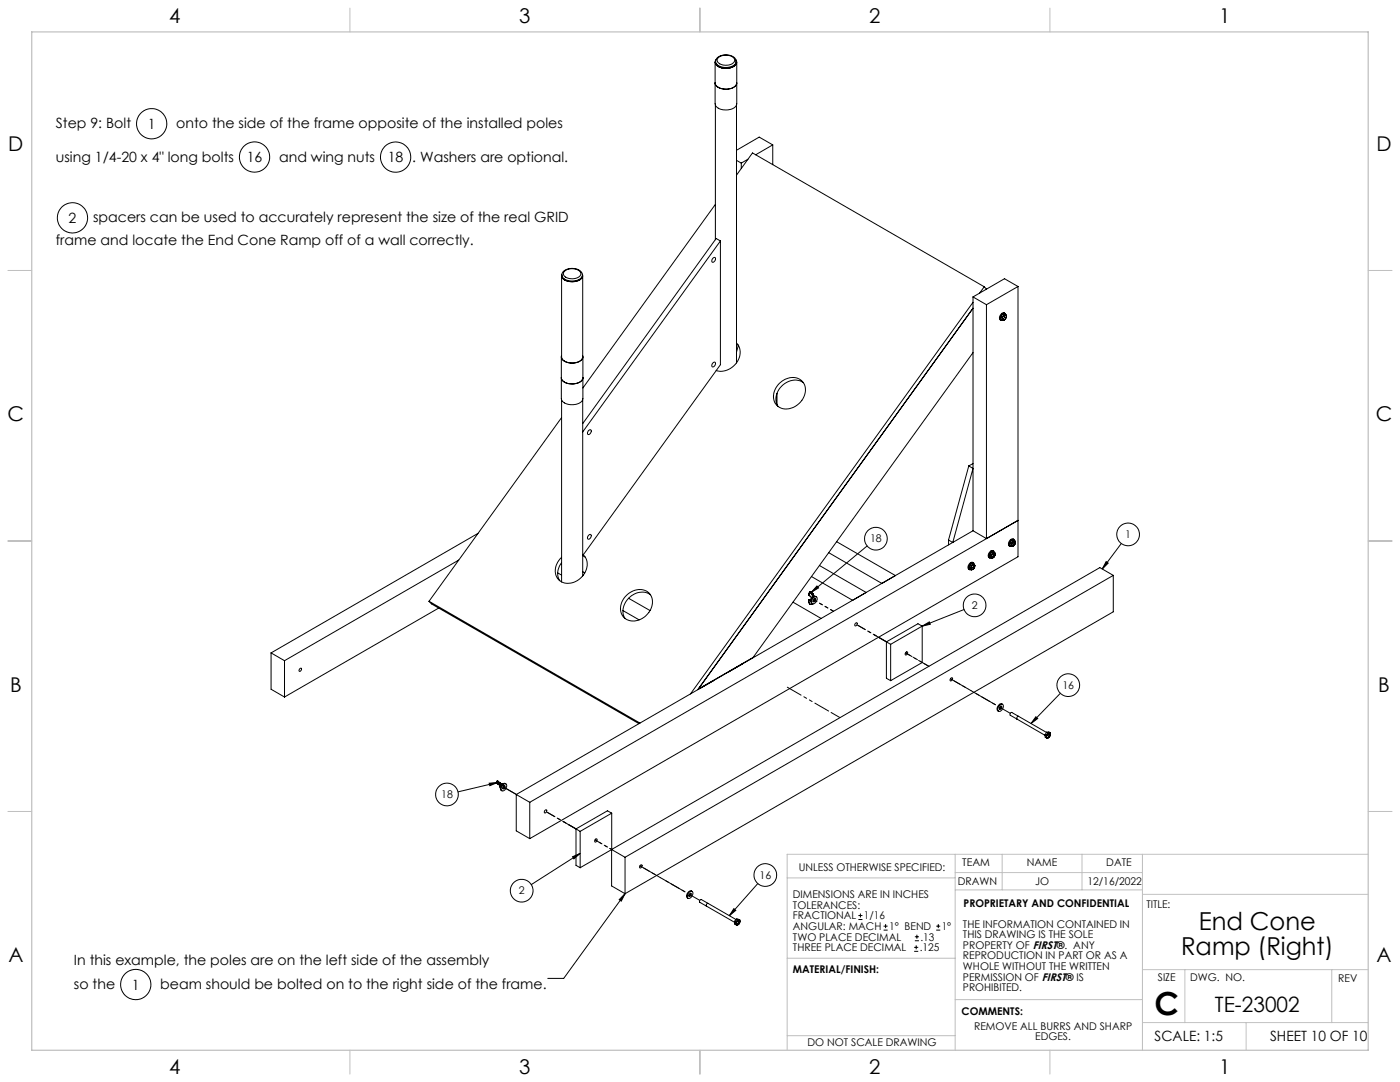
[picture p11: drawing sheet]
<svg xmlns="http://www.w3.org/2000/svg" width="559mm" height="432mm" viewBox="0 0 559 432" stroke-linecap="round" stroke-linejoin="round" font-family="sans-serif">
<g fill="none" stroke="#c0c0c0" stroke-width=".4">
<path d="M139.7 3.2v9.5M279.4 3.2v9.5M419.1 3.2v9.5M3.1 107.9h9.6M546.1 107.9h9.5M3.1 215.9h9.6M546.1 215.9h9.5M3.1 323.8h9.6M546.1 323.8h9.5M314.2 350.3h67M381.2 340.9v78.2M381.2 355.1h74.8"/>
<path d="M381.2 348.2h74.8M400 340.9v14.2M431.9 340.9v14.2M456 340.9v78.2M456 356.9h90.1M546.1 340.9h-231.9v78.2M314.2 382.4h67.2M381.2 398.9h74.8M456 387h90.1M472.9 387v21.1M531.6 387v21.1M139.7 419.1v9.6"/>
<path d="M279.4 419.1v9.6M314.2 413.3h67M419.1 419.1v9.6M456 408.1h90.1M497.4 408.1v11"/>
</g>
<path d="M12.7 12.7h533.4v406.4h-533.4z" fill="none" stroke="#c0c0c0" stroke-width=".5"/>
<g fill="none" stroke="#000" stroke-width=".4">
<path d="M285.4 33.1a3.3 3.3 0 0 0 3.7 2.5 4 4 0 0 0 5-2.5M285.4 24.8v16.6a4 4 0 0 0 4.8 2.5 3.5 3.5 0 0 0 3.9-2.5v-16.6M285.6 24.6a4.4 4.4 0 0 1 6.3-2.3 2.57 2.57 0 0 1 2 2.3M285.6 24.6a3.1 3.1 0 0 0 3.6 2.6 4 4 0 0 0 4.7-2.4v-.2M285.6 24.6a4.4 4.4 0 0 0 5.7 2.1 2.85 2.85 0 0 0 2.6-2.1M285.8 23.8a2.05 2.05 0 0 0 1.7 3.2 5.5 5.5 0 0 0 6.5-1.7l-.2-1.3M286.7 23.1a4.4 4.4 0 0 1 6.5 .8 3 3 0 0 1-3.7 2.1 2.58 2.58 0 0 1-3.2-2.4zM293.8 24.2a2.62 2.62 0 0 1-3 3 4.2 4.2 0 0 1-5.3-2.4l.1-.4M285.5 41.9v53.8M294 41.9v102.9M308.4 57.8l-5.4-3.1-9 5.3M308.4 57.8l-6.8 4"/>
<path d="M308.4 57.8v7.9M294 69.9l6.4-8.9 92.5 53.4M294 64l1.9 1.1M295.9 65.1v2.1M298.5 63.6l-2.6 1.5M285.5 81.6l-52.8 73.2M287.5 96.2v49.4l-54.9 76.1 .9 .6M287.5 96.2l-54.9 76.2M287.5 96.2l-1.6-1-53.3 73.9M224.2 110v32.4a4.2 4.2 0 0 0 5.2 2.4 3.2 3.2 0 0 0 3.2-2.4v-32.4M224.2 109.7a4.2 4.2 0 0 1 5.6-2.4 2.95 2.95 0 0 1 2.7 2.5M224.2 109.7a3.2 3.2 0 0 0 3.9 2.7 3.8 3.8 0 0 0 4.4-2.4v-.3"/>
<path d="M224.2 109.7a3.5 3.5 0 0 0 3.9 2.4 3.8 3.8 0 0 0 4.4-2.3M225.1 108.4a4.6 4.6 0 0 1 6.7 .5 2.75 2.75 0 0 1-3.4 2.4 2.88 2.88 0 0 1-3.5-2.3zM232.4 109.5a2.61 2.61 0 0 1-3 2.9 4.2 4.2 0 0 1-5.2-2.4v-.4M284.5 103.2a.62 .62 0 0 1 .9-.4 .62 .62 0 0 1 .1 1 .81 .81 0 0 1-.5 .7 .81 .81 0 0 1-.9-.1zM388.4 118.5v93.3M388.4 118.5l5.3 3.1M392.9 114.4l.8 1M392.9 114.4l-1.9 2.5M406.3 114.3v107.9l-194.8 112.5M406.3 114.3l-12.6 7.3M406.3 114.3l-5.4-3.1-12.5 7.3M294 136.9a5.9 5.9 0 0 1 0 7.8"/>
<path d="M294 137.3l.6 .4M294.7 137.8l-.7 2.7M388.4 120.7l-112.8 156.2M393.7 121.6v93.3M399.5 126.4l.5 .3M399.5 126.4l.1 1.1 .4 .2M400 126.7l.1 .6M400 127.7l.5 .1M400.1 127.3l.4 .5M400.1 127.3l-.1 .4M400.3 125.4l-.8 1M400.3 125.4l.5 .3"/>
<path d="M400.3 125.4l1.3 .3M400.4 127.4v.1M400.4 126.3l-.4 .4M400.4 126.3l-.3 1M400.6 127.1h.1M400.6 127.1l-.2 .3M400.6 127.1l-.2 .4M400.8 125.7h.4M400.8 125.7l-.4 .6M400.8 126.1l.1 .3M400.9 126.1h.1M400.8 126.4h.1"/>
<path d="M400.8 126.1l.1 .2M400.8 126l.1 .1M400.9 126.1v.3M400.9 126.3v.1M401.1 125.1a1.72 1.72 0 0 0-2.1 2.1l.5 .6M401.2 126.8h.1M401.2 126.8h.2M401.2 125.7l-.8 .6M401.2 125.7l.5 .5M401.2 126.7v.1M401.3 127.2l-.8 .6M401.4 126.8h.1"/>
<path d="M401.4 125.6a.84 .84 0 0 0-.8-.7 .84 .84 0 0 0-.8 .8 1.16 1.16 0 0 0-.7 1.2 1.16 1.16 0 0 0 1 .9h.1M401.4 126.7v.1M401.4 126.7l-.2 .1M401.6 125.7h-.4M401.6 125.7l.1 .5M401.7 126.2l-.4 1M224 150.7a3.9 3.9 0 0 0 4.8 2.5 3.5 3.5 0 0 0 3.9-2.5M224 142.4v16.6a3.9 3.9 0 0 0 4.8 2.5 3.5 3.5 0 0 0 3.9-2.5v-16.6M224.2 141.9a2.67 2.67 0 0 0 3 2.9 4.4 4.4 0 0 0 5.5-2.2l-.1-.7M224.2 159.6v72.6M232.6 159.6v70.2M284.5 144.9a.67 .67 0 0 1 1.1-.2 .67 .67 0 0 1-.2 1.1 .72 .72 0 0 1-1.1 .6 .72 .72 0 0 1 0-1.2z"/>
<path d="M294 144.7a7.6 7.6 0 0 1-8.1 3.2M310.1 157v4.5M311.1 153a6.1 6.1 0 0 1 9.8 .1 7.5 7.5 0 0 1-1.8 7.8 7.5 7.5 0 0 1-7.8 1.8 5.7 5.7 0 0 1-.7-9.2zM320.6 152.7a7.4 7.4 0 0 0-10.6 4.9 5.5 5.5 0 0 0 .5 4.6M388.4 140.7l-87.8 121.7-21.9 12.6 109.7-152-109.9 152.2M224.2 166.7l-53 73.3M234.8 171.9a.68 .68 0 0 1 1.1-.3 .68 .68 0 0 1-.1 1.2 .71 .71 0 0 1-1.1 .6 .71 .71 0 0 1 0-1.2zM386.7 185.9l1.7 1-8.1 29.6-1.7-1M386.7 185.9l-8.1 29.6M388.4 185l-1.7 .9M190.8 212.9l-82.6 47.7M235.1 213.5a.65 .65 0 0 1 1 .1 .65 .65 0 0 1-.3 1 .71 .71 0 0 1-1.1 .6 .71 .71 0 0 1 0-1.3z"/>
<path d="M333.9 216.2l23.5 13.5-5.4 3.1-21.2-12.2M346.1 217.9l-22.3 18.5M378.6 215.5v2M388.4 211.8l5.3 3.1M388.4 211.8l-182.3 105.3M393.7 214.9l12.6-7.2-194.8 112.5M396.6 220a1.72 1.72 0 0 0-2.1 2.1l.5 .6M403.2 216.5l.4 .3M403.2 216.5l-.1 1.1 .5 .3M403.6 217.9l.4 .1M403.6 216.8l.1 .5M403.7 217.3l.3 .7"/>
<path d="M403.7 217.3l-.1 .6M404 216.9l.2 .1M404 216.9h.1M404 215.6l-.8 .9M404 215.6l.5 .3M404 215.6l1.2 .4M404.1 216.4l-.5 .4M404.1 216.4l-.4 .9M404.1 216.9l.1 .1M404.2 216.9h-.1M404.4 217.7h.1M404.4 217.4h.1"/>
<path d="M404.5 217.3v.4M404.5 215.9l.4 .1M404.5 215.9l-.4 .5M404.7 215.3a1.64 1.64 0 0 0-1.9 .7 1.64 1.64 0 0 0 .3 2M404.8 216.6h.1M404.8 217.6l-.8 .4M404.9 216l-.8 .4M404.9 216l.4 .6M404.9 216h.3M405 215.9a.83 .83 0 0 0-.8-.8 .83 .83 0 0 0-.8 .8 1.17 1.17 0 0 0-.7 1.2 1.17 1.17 0 0 0 .9 1l.3-.2M405 216.4h.1M405 216.4l-.2 .2"/>
<path d="M405.2 216l.1 .6M405.3 216.6l-.5 1M447.6 216.9l-7.7 10.2M171.2 240l84.2 48.6M171.2 240l1 1 82.8 47.8M183.1 223.5l-69.5 40.2M222.6 228.6l1.6 .9M224.2 224.5a6.3 6.3 0 0 0-.8 7.2M232.6 228.1l.8 .5M232.8 221.4a6.6 6.6 0 0 1-1.8 10 5.6 5.6 0 0 1-9.2-2.2 7.1 7.1 0 0 1 2.4-6.8M250 237.6a6.1 6.1 0 0 1 9.9 .2 7.5 7.5 0 0 1-2.1 7.9 7.5 7.5 0 0 1-8 1.3 6 6 0 0 1 .2-9.4zM250.9 238.8l8.6 4.9"/>
<path d="M259.6 237.3a7.3 7.3 0 0 0-10.7 4.9 5.5 5.5 0 0 0 .5 4.6M322.8 239.6l.3 1.3M322.8 239.6h.1M322.8 237.4l.1 .1M322.8 237.4h.1M322.9 239.5l-.1 .1M322.9 237.4v.1M322.9 239.6h-.1M322.9 239.5h.1M322.9 239.6h.7M322.9 239.4v.2M322.9 239.4v.1"/>
<path d="M322.9 237.5l1.1 1M322.9 237.5h.1M322.9 239.4l.7 .2M323.1 239.3h.2M323.1 236.4h.1M323.1 239.3h.1M323.1 239.3l-.2 .2M323.2 236.3l-.4 1.1M323.2 236.4l-.3 1M323.2 236.4h.1M323.2 239.3h.1M323.2 239.3l-.3 .1"/>
<path d="M323.2 236.3l-.1 .1M323.2 236.4l.9 .9M323.2 236.3h.1M323.3 239.3l.3 .1M323.3 236.3l.9 1M323.3 236.3l-.1 .1M323.5 236.1h.1M323.6 236.1l.9 1M323.6 236.1h.1M323.6 236.1l-.4 .2M323.6 236.1l1 1M324 238.5l-.4 1.1"/>
<path d="M324 238.5h.1M324.1 237.3l.3 1M324.2 237.3h-.1M324.2 237.3l.4 .9M324.3 238.5h-.3M324.5 237.1l.4 1-.3-1M324.5 237.1h.1M324.5 237.1l-.3 .2M324.6 238.7a.93 .93 0 0 1 1.4-.4 .93 .93 0 0 1 0 1.5 1.08 1.08 0 0 1-.8 1.1 1.08 1.08 0 0 1-1.2-.5l.1-.9zM324.8 239.1l.4-.2a.6 .6 0 0 1 .2 .9 .6 .6 0 0 1-.8 .2zM325.3 238.9l-.1 .6-.6 .5 .4-.4 .2-.7M325.9 238.2a1.65 1.65 0 0 0-1.9 .8 1.65 1.65 0 0 0 .3 2l-.2 .1"/>
<path d="M326.1 233.9l.6 .7-2.8 1.8zM327.1 225.7l18.6 10.7-5.4 3.2-16.4-9.5M386.9 226.6l.4 .2M386.9 226.6l.9 .8M387.3 225.4l-.4 1.2M387.3 225.4l.5 .3M387.3 226.8l.3 .4M387.6 226.3l-.3 .5M387.6 227.2h.7M387.6 226.3v.9M387.6 227.2l.2 .2M387.7 226.7h.1"/>
<path d="M387.8 225.7l-.2 .6M387.9 226.5l.1 .1M388 226.5v.1M388 226.5l-.3 .2M388 226.6l-.3 .1M388.3 225.4l-.7 .9M388.3 225.4l.7 .1M388.3 225.4l-.5 .3M388.3 227.2l-.5 .2M388.4 225.9h.1M388.4 225.8l.1 .1M388.5 226.5h.1"/>
<path d="M388.5 226.5l.2 .2M388.5 224.6a1.71 1.71 0 0 0-1.8 .5 1.71 1.71 0 0 0-.2 1.9l.5 .4M388.6 225.5h.1M388.6 226.7h.1M388.6 225.5l-.2 .4M388.7 225.1l-.4 .3M388.7 225.1l.3 .4M388.7 225.1l-.5-.3-.9 .6M388.9 225.3a.85 .85 0 0 0-.8-.8 .85 .85 0 0 0-.9 .7 1.18 1.18 0 0 0-.6 1.2 1.18 1.18 0 0 0 .9 1l.1-.1M389 225.5v.8M389 226.3l-.7 .9M395.1 221.2l-.1 1 .5 .4"/>
<path d="M395.1 221.2l.5 .3M395.5 222.6h.5M395.6 221.5v.5M395.6 222l-.1 .6M395.6 222l.4 .6M395.9 222.3h.1M395.9 220.2l-.8 1M395.9 220.2l.5 .3M395.9 220.2l1.2 .5M396 221.1l-.4 .9M396 221.1l-.4 .4M396.1 222h.1"/>
<path d="M396.1 222l-.2 .3M396.4 220.5l-.4 .6M396.4 220.5l.4 .1M396.4 221.2h.1M396.5 220.9h.1M396.4 220.9v.4M396.4 220.9v.3M396.4 220.9h.1M396.5 221.2l-.1 .1M396.7 221.7h.1M396.7 221.7l.2 .1M396.7 221.7h.2"/>
<path d="M396.8 222.2l-.8 .4M396.8 220.6l.4 .6M396.8 220.6l-.8 .5M396.8 220.6l.3 .1M396.9 221.7v.1M396.9 221.7h-.2M396.9 221.8h.1M396.9 221.7h.1M396.9 220.6a.86 .86 0 0 0-.8-.8 .86 .86 0 0 0-.8 .7 1.2 1.2 0 0 0-.7 1.2 1.2 1.2 0 0 0 1 1l.2-.1M397.1 220.7l.1 .5M397.2 221.2l-.4 1M441.5 224.1l.8 .6-2.4 2.4z"/>
<path d="M444.4 229.6l-194.9 112.5M444.4 229.6l-5.4-3.1-194.9 112.5M444.4 229.6v14.6l-194.9 112.5M175.1 242.7l-61.5 35.5M248.6 243.7l6.5 3.7M316.5 240.3l11.2 6.5M323.1 240.9v.2M323.1 240.9h.1M323.1 241.1l1.1 .1M323.1 241l1 .1M323.1 241v.1M324.1 241.1l.1 .1"/>
<path d="M324.4 241l-.2 .2M324.5 241l-.3 .2M341.5 248.7l.3-.2a.6 .6 0 0 1 .2 .8 .6 .6 0 0 1-.8 .2zM353.8 256.2l1.7 .9M353.8 256.2v14.5l1.7 .9M355.5 257.1v14.5M368.1 249.9l-1.7-1-12.6 7.3M368.1 249.9l-12.6 7.2M368.1 249.9v14.5l-12.6 7.2M368.1 249.9l2.8-1.7 .4 .9zM384.8 243.2l-16.7 6.7M108.2 260.6l5.4 3.1"/>
<path d="M108.2 260.6v14.5l5.4 3.1M113.6 263.7v14.5M119.7 266.9a.42 .42 0 0 1 .6-.2 .42 .42 0 0 1 0 .7l-.2 .2a.42 .42 0 0 1-.6 .3 .42 .42 0 0 1-.1-.6zM284.6 271.6l-5.4 3.1M296.2 264.9l-5.4 3.1M361.8 260.2a.55 .55 0 0 1 .4 .8 .55 .55 0 0 1-.9 .1zM379.5 270.7l.3-.2a.6 .6 0 0 1 .3 .8 .6 .6 0 0 1-.9 .2zM423.2 276.7l-11.7 12M398.8 281.7a.91 .91 0 0 1 1.3-.6 .91 .91 0 0 1 .3 1.4 1.21 1.21 0 0 1-.8 1.2 1.21 1.21 0 0 1-1.3-.3v-.8zM399.2 282l.3-.2a.59 .59 0 0 1 .2 .9 .59 .59 0 0 1-.8 .2zM399.6 281.8l-.2 .8-.5 .3M400.2 281.1a1.72 1.72 0 0 0-2.2 2.1l.6 .6"/>
<path d="M405.9 287l11.2 6.4M406.6 285.9l-2.7-1.6a.71 .71 0 0 0-.7 1.1l2.7 1.6M406.6 285.9l-.6 .3-.1 .8M406.6 285.9l11.1 6.4M413.5 286l.7 .7-2.7 2zM417.1 293.3l.5 .2M417.1 293.3l.1 .9 .5 .3M417.6 293.5l.1 .6M417.7 294.1l.5 .4M417.7 294.1v.4M417.7 294.5h.5M417.8 292.2l-.7 1.1"/>
<path d="M417.8 292.2l.5 .3M417.8 292.2l.8-.1 .5 .3M417.9 293.6h.1M418 293.1l-.4 .4M418 293.1l-.3 1M418.1 293.5l-.2 .1M418.1 293.5h.1M418.3 292.5h.5M418.3 292.5l-.3 .6M418.5 293.8h.1M418.5 293.8v.3M418.5 294.1h.1"/>
<path d="M418.7 293.1h.1M418.8 292.5l-.8 .6M418.8 292.5l.5 .4M418.9 292.8h.1M419 293.9l-.8 .6M419 292.8l-.3 .3M419 292.8h.1M419.1 292.4l.2 .5M419.1 292.4l-.3 .1M419.3 292.9l-.3 1M195.3 312.6l3.3-.3-3.1 1.2zM198.2 312.1h.1"/>
<path d="M198.2 312.1v.1M198.2 312v.1M198.2 312.1l.2 .6M198.2 312.2l.2 .5M198.2 312.2h.1M198.2 312h.1M198.2 312l.1 .1M198.2 312.2l1.1 .7M198.3 312.1l1.1 .7M198.3 312.1l-.1 .1M198.4 312.6l.1 .1M198.4 312.6v.1"/>
<path d="M198.4 311.7h.2M198.4 312.7h.1M198.4 311.7h.1M198.4 311.7l-.2 .3M198.5 311.7l1.1 .8M198.5 312.7h.1M198.5 312.7l1.3 .9M198.5 311.7l-.2 .4M198.6 311.7h.1M198.6 311.7h-.1M198.6 312.3l-15.8 3.7M198.6 311.7l1.1 .8"/>
<path d="M199.3 312.9l.8 .7h-.3M199.4 312.8l-.1 .1M199.4 312.8l.7 .7M199.4 313.8v.1M199.4 313.9l.2 .2M199.4 313.9h.1M199.4 313.8h.1M199.5 313.8v.1M199.5 313.9l.1 .1M199.5 313.8l.1 .1M199.6 313.5l-.2 .3M199.6 312.5l-.2 .3"/>
<path d="M199.7 312.5h-.1M199.7 312.5l.7 .6-.8-.6M199.7 313.5l-.1 .6M199.7 313.5v.9M199.8 313.5v.1M200.3 313l.2-.1zM200.4 312.9h.2M200.9 313.8l.4-.2a.6 .6 0 0 1 .2 .8 .6 .6 0 0 1-.9 .2zM201 313a.84 .84 0 0 1 1.2 .1 .84 .84 0 0 1-.1 1.2 1.19 1.19 0 0 1-.7 1.1 1.19 1.19 0 0 1-1.3-.2 2.28 2.28 0 0 1 .9-2.2zM201.3 313.6l-.2 .8-.5 .2M201.3 313.5v.6l-.6 .6M201.9 312.8a1.71 1.71 0 0 0-1.8 .5 1.71 1.71 0 0 0-.3 1.9l.5 .4"/>
<path d="M206.1 317.1v14.5l5.4 3.1M206.1 317.1l5.4 3.1M211.5 320.2v14.5M217.5 323.4l.4-.2a.59 .59 0 0 1 .2 .8 .59 .59 0 0 1-.9 .2zM229.9 330.8l1.7 1M229.9 330.8v14.5l1.7 1M231.6 331.8v14.5M237.8 334.8a.55 .55 0 0 1 .4 .8 .55 .55 0 0 1-.9 .1zM244.1 339.1l-12.5 7.2M244.1 339l5.4 3.1M244.1 339v14.6l5.4 3.1M244.2 324.5v14.5"/>
<path d="M244.2 324.5l-12.6 7.3M244.2 324.5l-1.7-.9-12.6 7.2M228.5 341.9l3.1-1.3-2.5 2.2zM231.6 340.6l-19.5 12.4M249.5 342.1v14.6M249.5 356.7l-1.5 2.9-.8-.6zM249.5 356.7l-24.5 33.8h-6.3M255.6 345.3l.3-.2a.6 .6 0 0 1 .2 .9 .6 .6 0 0 1-.8 .1zM274.9 356.3a.92 .92 0 0 1 1.4-.5 .92 .92 0 0 1 .1 1.4 1.17 1.17 0 0 1-.7 1.2 1.17 1.17 0 0 1-1.3-.4zM275.3 356.6l.4-.2a.67 .67 0 0 1 .1 .9 .67 .67 0 0 1-.8 .3zM275.6 356.5l-.1 .7-.5 .4M276.2 355.7a1.7 1.7 0 0 0-2.1 2.2l.5 .6"/>
<path d="M302.5 352.6l-11.4 12.8M282 361.6l11.2 6.5M282.6 360.5l-2.7-1.5a.76 .76 0 0 0-.6 1.1l2.7 1.5M282.6 360.5a.72 .72 0 0 0-.6 1.1M282.6 360.5l11.2 6.5M292.9 362.6l.8 .7-2.6 2.1zM293.3 367.6l.5 .3M293.3 367.6l-.1 1.1 .5 .3M293.7 369l.4 .1M293.8 368.5l.3 .6M293.8 367.9v.6M293.8 368.5l-.1 .5"/>
<path d="M294 368.8h.1M294 368.7v.1M294.1 366.7l-.8 .9M294.1 366.7l.5 .3M294.1 366.7l1.2 .5M294.2 367.5l-.4 .4M294.2 367.5l-.4 1M294.2 368.5h.1M294.3 368.5h.1M294.3 368.5l-.3 .3M294.6 367.7h.1M294.6 367.4h.1"/>
<path d="M294.6 367l.4 .1M294.6 367l-.4 .5M294.6 367.4v.3M294.8 368.2h.3M294.8 368.2h.1M294.8 368.2l.2 .1M294.9 368.8l-.8 .3M295 367.1l-.8 .4M295 367.1l.3 .7M295 367.1l.3 .1M295 368.3h.1M295 368.2v.1"/>
<path d="M295.1 368.2l-.1 .1M295.3 367.2v.6M295.3 367.8l-.4 1M342.6 367h1.6M342.6 365.4h1.6M343.4 364.6v1.5M352.7 371.2h1.6M352.7 369.6h1.6M353.5 368.8v1.6M364.9 379.7h1.6M364.9 378.1h1.6M365.2 375.4h1.6"/>
<path d="M365.2 373.8h1.6M365.7 377.3v1.5M366 373v1.6M373.7 371.2h1.6M373.7 369.6h1.6M374.5 368.8v1.6"/>
<circle cx="60.5" cy="49.4" r="6"/>
<circle cx="101.6" cy="62.7" r="6"/>
<circle cx="157.9" cy="62.7" r="6"/>
<circle cx="28.9" cy="86.9" r="6"/>
<circle cx="349.6" cy="215" r="4.5"/>
<circle cx="450.3" cy="213.3" r="4.5"/>
<circle cx="389" cy="241.6" r="4.5"/>
<circle cx="426.4" cy="273.4" r="4.5"/>
<circle cx="178.4" cy="317.1" r="4.5"/>
<circle cx="208.2" cy="355.5" r="4.5"/>
<circle cx="305.5" cy="349.2" r="4.5"/>
<circle cx="54.2" cy="392.9" r="6"/>
</g>
<path d="M332.7 243.9l-8-4.6" fill="none" stroke="#000" stroke-width=".4" stroke-dasharray="6.3 1.3 1.3 1.3 1.3 1.3" stroke-dashoffset="4.9"/>
<path d="M332.7 243.9l-7.8-4.4" fill="none" stroke="#000" stroke-width=".4" stroke-dasharray="6.3 1.3 1.3 1.3 1.3 1.3" stroke-dashoffset="5"/>
<g fill="none" stroke="#000" stroke-width=".4" stroke-dasharray="6.3 1.3 1.3 1.3 1.3 1.3">
<path d="M348.9 253.3l4.9 2.8M367.3 263.9l3.4 2M379.4 270.9l.5 .3M331.7 284.3l3.6 2.1M399 282.2l.2 .2M399 282.2l4.3 2.5M206.1 317l-5.1-2.9M206.1 317l-5.3-3M225 327.9l4.9 2.9M243.4 338.6l.7 .4M255.4 345.5l.5 .3M275.1 356.9l.2 .1"/>
<path d="M275.1 356.9l4.2 2.4"/>
</g>
<path d="M313.3 273.7l18.4 10.6M379.9 271.2l18.4 10.6M255.9 345.8l18.5 10.7" fill="none" stroke="#000" stroke-width=".4" stroke-dasharray="6.3 1.3 1.3 1.3 1.3 1.3" stroke-dashoffset="-1.1"/>
<path d="M361.4 260.5l5.9 3.4M392.5 278.5l5.8 3.3M237.5 335.2l5.9 3.4M268.6 353.1l5.8 3.4" fill="none" stroke="#000" stroke-width=".4" stroke-dasharray="6.3 1.3 1.3 1.3 1.3 1.3" stroke-dashoffset="3.4"/>
<path d="M379.4 270.9l13.1 7.6M255.4 345.5l13.2 7.6" fill="none" stroke="#000" stroke-width=".4" stroke-dasharray="6.3 1.3 1.3 1.3 1.3 1.3" stroke-dashoffset="2"/>
<path d="M361.4 260.5l9.3 5.4" fill="none" stroke="#000" stroke-width=".4" stroke-dasharray="6.3 1.3 1.3 1.3 1.3 1.3" stroke-dashoffset="4.2"/>
<path d="M342.1 249.4l11.7 6.7M218.2 324l11.7 6.8" fill="none" stroke="#000" stroke-width=".4" stroke-dasharray="6.3 1.3 1.3 1.3 1.3 1.3" stroke-dashoffset="2.8"/>
<path d="M342.5 249.6l11.3 6.5M218.6 324.3l11.3 6.5" fill="none" stroke="#000" stroke-width=".4" stroke-dasharray="6.3 1.3 1.3 1.3 1.3 1.3" stroke-dashoffset="3"/>
<path d="M237.5 335.2l6.6 3.8" fill="none" stroke="#000" stroke-width=".4" stroke-dasharray="6.3 1.3 1.3 1.3 1.3 1.3" stroke-dashoffset="5.7"/>
<g fill="#000">
<path d="M249.5 356.7l-1.5 2.9-.8-.6z"/>
<path d="M441.5 224.1l.8 .6-2.4 2.4zM368.1 249.9l2.8-1.7 .4 .9zM228.5 341.9l3.1-1.3-2.5 2.2zM292.9 362.6l.8 .7-2.6 2.1zM413.5 286l.7 .7-2.7 2zM195.3 312.6l3.3-.3-3.1 1.2zM326.1 233.9l.6 .7-2.9 1.8z"/>
</g>
<text font-size="12.7" x="460.9" y="405.2">C</text>
<g font-size="9.9">
<text x="478.5" y="371.2">End Cone</text>
<text x="471.4" y="381.1">Ramp (Right)</text>
</g>
<text font-size="8.5" x="484.9" y="404">TE-23002</text>
<g font-size="8.1">
<text x="67.6" y="9.3">4</text>
<text x="207.3" y="9.3">3</text>
<text x="347" y="9.3">2</text>
<text x="486.7" y="9.3">1</text>
<text x="3.3" y="60.1">D</text>
<text x="549.4" y="60.1">D</text>
<text x="3" y="168">C</text>
<text x="549.1" y="168">C</text>
<text x="4" y="276">B</text>
<text x="550.1" y="276">B</text>
<text x="3.3" y="383.9">A</text>
<text x="549.4" y="383.9">A</text>
<text x="67.6" y="428.4">4</text>
<text x="207.3" y="428.4">3</text>
<text x="347" y="428.4">2</text>
<text x="486.7" y="428.4">1</text>
</g>
<g font-size="5.6">
<text x="22.3" y="51.2">Step 9: Bolt</text>
<text x="59" y="51.4">1</text>
<text x="70.3" y="51.2">onto the side of the frame opposite of the installed poles</text>
<text x="22.3" y="64.5">using 1/4-20 x 4&quot; long bolts</text>
<text x="98.5" y="64.7">16</text>
<text x="111.4" y="64.5">and wing nuts</text>
<text x="154.8" y="64.7">18 . Washers are optional.</text>
<text x="27.4" y="88.9">2</text>
<text x="37.2" y="88.8">spacers can be used to accurately represent the size of the real GRID</text>
<text x="22.3" y="97.8">frame and locate the End Cone Ramp off of a wall correctly.</text>
<text x="29.5" y="385">In this example, the poles are on the left side of the assembly</text>
<text x="29.5" y="394.8">so the</text>
<text x="52.6" y="394.9">1</text>
<text x="64" y="394.8">beam should be bolted on to the right side of the frame.</text>
<text x="460.9" y="415.2">SCALE: 1:5</text>
<text x="507" y="415.2">SHEET 10 OF 10</text>
</g>
<g font-size="4.2">
<text x="449.1" y="214.8">1</text>
<text x="347.3" y="216.5">18</text>
<text x="387.9" y="243.1">2</text>
<text x="424.1" y="274.9">16</text>
<text x="176.1" y="318.6">18</text>
<text x="318.8" y="347.7">UNLESS OTHERWISE SPECIFIED:</text>
<text x="384.1" y="345.5">TEAM</text>
<text x="409.9" y="345.7">NAME</text>
<text x="441.6" y="345.7">DATE</text>
<text x="303.1" y="350.7">16</text>
<text x="382.3" y="353.3">DRAWN</text>
<text x="413.2" y="353.3">JO</text>
<text x="434" y="353.3">12/16/2022</text>
<text x="207.1" y="357">2</text>
<text x="316.5" y="358.5">DIMENSIONS ARE IN INCHES</text>
<text x="316.5" y="362.7">TOLERANCES:</text>
<text x="384.6" y="361.9">PROPRIETARY AND CONFIDENTIAL</text>
<text x="457.6" y="362.3">TITLE:</text>
<text x="316.5" y="371.2">ANGULAR: MACH</text>
<text x="316.5" y="366.9">FRACTIONAL</text>
<text x="344.8" y="366.9">1/16</text>
<text x="354.9" y="371.2">1° BEND</text>
<text x="375.9" y="371.2">1°</text>
<text x="384.4" y="370.2">THE INFORMATION CONTAINED IN</text>
<text x="316.5" y="375.4">TWO PLACE DECIMAL</text>
<text x="367.4" y="375.4">.13</text>
<text x="384.4" y="374.4">THIS DRAWING IS THE SOLE</text>
<text x="316.5" y="379.6">THREE PLACE DECIMAL</text>
<text x="367.1" y="379.6">.125</text>
<text x="384.4" y="378.6">PROPERTY OF FIRST®. ANY</text>
<text x="384.4" y="382.9">REPRODUCTION IN PART OR AS A</text>
<text x="316.5" y="388.4">MATERIAL/FINISH:</text>
<text x="384.4" y="387.1">WHOLE WITHOUT THE WRITTEN</text>
<text x="384.4" y="391.3">PERMISSION OF FIRST® IS</text>
<text x="384.4" y="395.6">PROHIBITED.</text>
<text x="462.2" y="391.3">SIZE</text>
<text x="475.1" y="391.3">DWG. NO.</text>
<text x="534.1" y="391.8">REV</text>
<text x="383.8" y="405.1">COMMENTS:</text>
<text x="388.8" y="410.9">REMOVE ALL BURRS AND SHARP</text>
<text x="322.3" y="417.6">DO NOT SCALE DRAWING</text>
<text x="413.2" y="415.2">EDGES.</text>
</g>
</svg>
